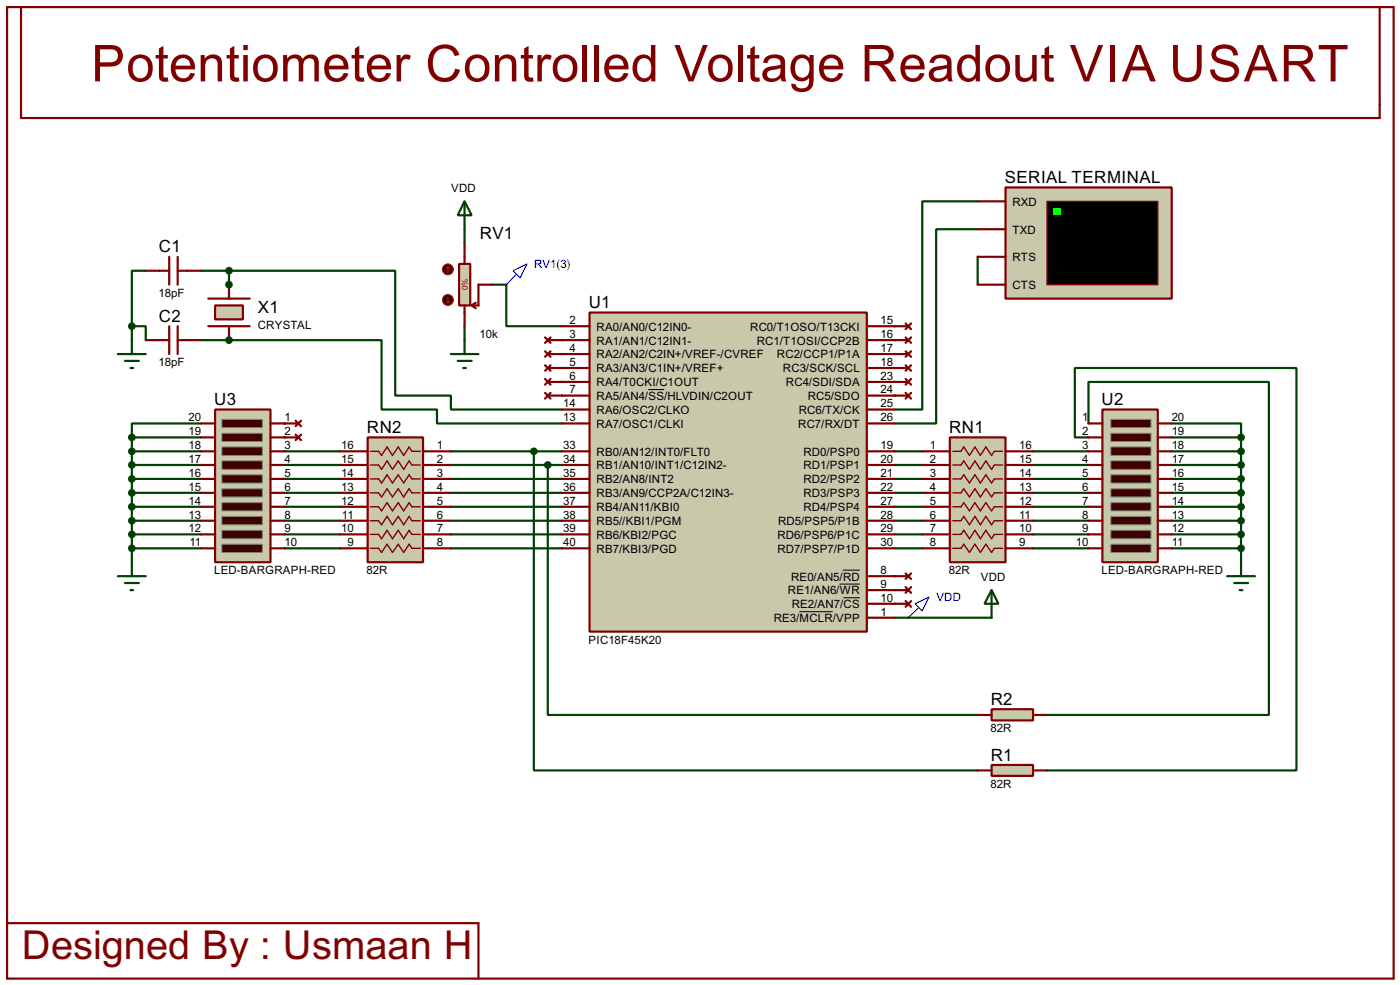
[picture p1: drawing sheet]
<svg xmlns="http://www.w3.org/2000/svg" width="256mm" height="180mm" viewBox="0 0 256 180" stroke-linecap="round" stroke-linejoin="round" font-family="sans-serif">
<g fill="none" stroke="#004000" stroke-width=".4">
<path d="M85.1 42v2.5M85.1 59.7v2.6M90.2 52.1h2.6M179.1 47v5.1M199.4 77.5v-7.6h33.1v61h-40.7M214.7 77.5h12.7v2.6M24.2 80.1v22.8M82.6 82.6h15.2v58.4h81.3M82.6 85.1h17.8v45.8h78.7M189.3 82.6h10.1M189.3 85.1h10.1M189.3 87.7h10.1"/>
<path d="M189.3 90.2h10.1M189.3 92.8h10.1M189.3 95.3h10.1M189.3 97.8h10.1M199.4 80.1h-2.5v-12.7h40.6v73.6h-45.7M214.7 80.1h12.7M214.7 82.6h12.7M214.7 85.1h12.7M214.7 87.7h12.7M214.7 90.2h12.7M214.7 92.8h12.7M214.7 95.3h12.7"/>
<path d="M214.7 97.8h12.7M227.4 80.1v22.8M166.4 113.1h15.3M189.3 100.4h10.1M214.7 100.4h12.7"/>
</g>
<circle cx="42" cy="62.3" r=".2" fill="#004000"/>
<path d="M36.9 62.3h5.1" fill="none" stroke="#004000" stroke-width=".4"/>
<circle cx="42" cy="52.1" r=".2" fill="#004000"/>
<path d="M24.2 59.7h2.5v2.6M24.2 59.7v2.6M26.7 49.6h-2.5v10.1M36.9 49.6h5.1v2.5" fill="none" stroke="#004000" stroke-width=".4"/>
<g fill="#004000">
<circle cx="102.9" cy="69.9" r=".2"/>
<circle cx="102.9" cy="72.4" r=".2"/>
</g>
<path d="M42 49.6h30.4v22.8h10.2v2.6h20.3M42 62.3h27.9v12.7h10.2v2.5h22.8M82.6 87.7h20.3M82.6 90.2h20.3M82.6 92.8h20.3M82.6 95.3h20.3M82.6 97.8h20.3M97.8 82.6h5.1M100.4 85.1h2.5M82.6 100.4h20.3" fill="none" stroke="#004000" stroke-width=".4"/>
<g fill="#004000">
<circle cx="163.9" cy="59.7" r=".2"/>
<circle cx="163.9" cy="67.4" r=".2"/>
<circle cx="163.9" cy="69.9" r=".2"/>
<circle cx="163.9" cy="72.4" r=".2"/>
</g>
<path d="M179.1 36.9h-10.1v38.1h-5.1M179.1 42h-7.6v35.5h-7.6M163.9 82.6h5.1M163.9 85.1h5.1M163.9 87.7h5.1M163.9 90.2h5.1M163.9 92.8h5.1M163.9 95.3h5.1M163.9 97.8h5.1M163.9 100.4h5.1" fill="none" stroke="#004000" stroke-width=".4"/>
<g fill="#004000">
<circle cx="163.9" cy="105.5" r=".2"/>
<circle cx="163.9" cy="108" r=".2"/>
<circle cx="163.9" cy="110.5" r=".2"/>
</g>
<path d="M163.9 113.1h2.5" fill="none" stroke="#004000" stroke-width=".4"/>
<g fill="#004000">
<circle cx="163.9" cy="62.3" r=".2"/>
<circle cx="163.9" cy="64.8" r=".2"/>
</g>
<path d="M92.8 52.1v7.6h10.1" fill="none" stroke="#004000" stroke-width=".4"/>
<g fill="#004000">
<circle cx="102.9" cy="62.3" r=".2"/>
<circle cx="102.9" cy="64.8" r=".2"/>
<circle cx="102.9" cy="67.4" r=".2"/>
<circle cx="52.1" cy="77.5" r=".2"/>
<circle cx="52.1" cy="80.1" r=".2"/>
</g>
<g fill="none" stroke="#004000" stroke-width=".4">
<path d="M85.1 36.9l1.3 2.5h-2.5zM85.1 36.9v5.1M36.9 77.5h-12.7v2.6h12.7M82.6 64.8h5.1M83.9 66.1h2.5M84.9 67.4h.5M85.1 62.3v2.5M24.2 82.6h12.7M24.2 85.1h12.7M24.2 87.7h12.7M24.2 90.2h12.7M24.2 92.8h12.7"/>
<path d="M24.2 95.3h12.7M24.2 97.8h12.7M52.1 82.6h10.2M52.1 85.1h10.2M52.1 87.7h10.2M52.1 90.2h10.2M52.1 92.8h10.2M52.1 95.3h10.2M52.1 97.8h10.2M24.2 100.4h12.7M52.1 100.4h10.2M181.7 108l1.2 2.5h-2.5z"/>
<path d="M181.7 108v5.1"/>
</g>
<path d="M94 49.6l2.6-1.3-1.3 2.6zM94.5 50.3l-1.7 1.8" fill="none" stroke="#0000c0" stroke-width=".2"/>
<path d="M181.7 140h7.6v2h-7.6z" fill="#c8c8aa" stroke="#800000" stroke-width=".4"/>
<path d="M179.1 141h2.6M189.3 141h2.5" fill="none" stroke="#800000" stroke-width=".4"/>
<path d="M181.7 129.8h7.6v2.1h-7.6z" fill="#c8c8aa" stroke="#800000" stroke-width=".4"/>
<path d="M179.1 130.9h2.6M189.3 130.9h2.5" fill="none" stroke="#800000" stroke-width=".4"/>
<path d="M84.1 48.3h2.1v7.6h-2.1z" fill="#c8c8aa" stroke="#800000" stroke-width=".4"/>
<path d="M85.1 44.5v3.8M85.1 55.9v3.8M86.4 55.9l.8 .5M87.2 55.4l-.8 .5M90.2 52.1h-2.5v3.8h-1.3" fill="none" stroke="#800000" stroke-width=".4"/>
<circle cx="82" cy="49.3" r="1" fill="#400000" stroke="#f00" stroke-width=".2"/>
<path d="M82.1 48.8l-.3 .3M82.1 48.8l.3 .3M82.1 48.8v1" fill="none" stroke="#f00" stroke-width=".2"/>
<circle cx="82" cy="54.9" r="1" fill="#400000" stroke="#f00" stroke-width=".2"/>
<path d="M81.8 55.2l.3 .2M82.1 54.4v1M82.4 55.2l-.3 .2" fill="none" stroke="#f00" stroke-width=".2"/>
<path d="M202 75h10.1v27.9h-10.1z" fill="#c8c8aa" stroke="#800000" stroke-width=".4"/>
<g fill="#400000" stroke="#808080" stroke-width=".18">
<path d="M203.5 76.8h7.4v1.5h-7.4z"/>
<path d="M203.5 79.3h7.4v1.5h-7.4z"/>
<path d="M203.5 81.8h7.4v1.6h-7.4z"/>
<path d="M203.5 84.4h7.4v1.5h-7.4z"/>
<path d="M203.5 86.9h7.4v1.5h-7.4z"/>
<path d="M203.5 89.5h7.4v1.5h-7.4z"/>
<path d="M203.5 92h7.4v1.5h-7.4z"/>
<path d="M203.5 94.5h7.4v1.6h-7.4z"/>
<path d="M203.5 97.1h7.4v1.5h-7.4z"/>
<path d="M203.5 99.6h7.4v1.5h-7.4z"/>
</g>
<g fill="none" stroke="#800000" stroke-width=".4">
<path d="M199.4 77.5h2.6M212.1 77.5h2.6M199.4 80.1h2.6M199.4 82.6h2.6M199.4 85.1h2.6M199.4 87.7h2.6M199.4 90.2h2.6M199.4 92.8h2.6M199.4 95.3h2.6M199.4 97.8h2.6M212.1 80.1h2.6M212.1 82.6h2.6"/>
<path d="M212.1 85.1h2.6M212.1 87.7h2.6M212.1 90.2h2.6M212.1 92.8h2.6M212.1 95.3h2.6M212.1 97.8h2.6M199.4 100.4h2.6M212.1 100.4h2.6"/>
</g>
<path d="M224.8 105.5h5.1M226.1 106.7h2.6M227.1 108h.5M227.4 102.9v2.6" fill="none" stroke="#004000" stroke-width=".4"/>
<g fill="#004000" stroke="#004000" stroke-width=".4">
<circle cx="227.3" cy="100.4" r=".5"/>
<circle cx="227.3" cy="80.1" r=".5"/>
<circle cx="227.3" cy="82.6" r=".5"/>
<circle cx="227.3" cy="85.1" r=".5"/>
<circle cx="227.3" cy="87.7" r=".5"/>
<circle cx="227.3" cy="90.2" r=".5"/>
<circle cx="227.3" cy="92.8" r=".5"/>
<circle cx="227.3" cy="95.3" r=".5"/>
<circle cx="227.3" cy="97.8" r=".5"/>
</g>
<path d="M174 80.1h10.2v22.8h-10.2z" fill="#c8c8aa" stroke="#800000" stroke-width=".4"/>
<path d="M174.6 82.6h1.5l.5-.8 1 1.6 1-1.6 1 1.6 1-1.6 1.1 1.6 .5-.8h1.5M174.6 85.1h1.5l.5-.7 1 1.5 1-1.5 1 1.5 1-1.5 1.1 1.5 .5-.8h1.5M174.6 87.7h1.5l.5-.8 1 1.5 1-1.5 1 1.5 1-1.5 1.1 1.5 .5-.7h1.5M174.6 90.2h1.5l.5-.7 1 1.5 1-1.5 1 1.5 1-1.5 1.1 1.5 .5-.8h1.5M174.6 92.8h1.5l.5-.8 1 1.5 1-1.5 1 1.5 1-1.5 1.1 1.5 .5-.7h1.5M174.6 95.3h1.5l.5-.8 1 1.6 1-1.6 1 1.6 1-1.6 1.1 1.6 .5-.8h1.5M174.6 97.8h1.5l.5-.7 1 1.5 1-1.5 1 1.5 1-1.5 1.1 1.5 .5-.8h1.5M174.6 100.4h1.5l.5-.8 1 1.5 1-1.5 1 1.5 1-1.5 1.1 1.5 .5-.7h1.5" fill="none" stroke="#800000" stroke-width=".25"/>
<g fill="none" stroke="#800000" stroke-width=".4">
<path d="M169 82.6h5M169 85.1h5M169 87.7h5M169 90.2h5M169 92.8h5M169 95.3h5M169 97.8h5M184.2 82.6h5.1M184.2 85.1h5.1M184.2 87.7h5.1M184.2 90.2h5.1M184.2 92.8h5.1"/>
<path d="M184.2 95.3h5.1M184.2 97.8h5.1M169 100.4h5M184.2 100.4h5.1"/>
</g>
<path d="M21.6 105.5h5.1M22.9 106.7h2.6M23.9 108h.5M24.2 102.9v2.6" fill="none" stroke="#004000" stroke-width=".4"/>
<g fill="#004000" stroke="#004000" stroke-width=".4">
<circle cx="24.1" cy="100.4" r=".5"/>
<circle cx="24.1" cy="80.1" r=".5"/>
<circle cx="24.1" cy="82.6" r=".5"/>
<circle cx="24.1" cy="85.1" r=".5"/>
<circle cx="24.1" cy="87.7" r=".5"/>
<circle cx="24.1" cy="90.2" r=".5"/>
<circle cx="24.1" cy="92.8" r=".5"/>
<circle cx="24.1" cy="95.3" r=".5"/>
<circle cx="24.1" cy="97.8" r=".5"/>
</g>
<path d="M67.4 80.1h10.1v22.8h-10.1z" fill="#c8c8aa" stroke="#800000" stroke-width=".4"/>
<path d="M67.9 82.6h1.5l.5 .8 1-1.6 1 1.6 1.1-1.6 1 1.6 1-1.6 .5 .8h1.5M67.9 85.1h1.5l.5 .8 1-1.5 1 1.5 1.1-1.5 1 1.5 1-1.5 .5 .7h1.5M67.9 87.7h1.5l.5 .7 1-1.5 1 1.5 1.1-1.5 1 1.5 1-1.5 .5 .8h1.5M67.9 90.2h1.5l.5 .8 1-1.5 1 1.5 1.1-1.5 1 1.5 1-1.5 .5 .7h1.5M67.9 92.8h1.5l.5 .7 1-1.5 1 1.5 1.1-1.5 1 1.5 1-1.5 .5 .8h1.5M67.9 95.3h1.5l.5 .8 1-1.6 1 1.6 1.1-1.6 1 1.6 1-1.6 .5 .8h1.5M67.9 97.8h1.5l.5 .8 1-1.5 1 1.5 1.1-1.5 1 1.5 1-1.5 .5 .7h1.5M67.9 100.4h1.5l.5 .7 1-1.5 1 1.5 1.1-1.5 1 1.5 1-1.5 .5 .8h1.5" fill="none" stroke="#800000" stroke-width=".25"/>
<g fill="none" stroke="#800000" stroke-width=".4">
<path d="M1.3 1.3h254v177.8h-254zM3.9 1.3v20.3h248.9v-20.3M62.3 82.6h5.1M62.3 85.1h5.1M62.3 87.7h5.1M62.3 90.2h5.1M62.3 92.8h5.1M62.3 95.3h5.1M62.3 97.8h5.1M77.5 82.6h5.1M77.5 85.1h5.1M77.5 87.7h5.1"/>
<path d="M77.5 90.2h5.1M77.5 92.8h5.1M77.5 95.3h5.1M77.5 97.8h5.1M62.3 100.4h5.1M77.5 100.4h5.1M1.3 169h86.4v10.1"/>
</g>
<g fill="#004000" stroke="#004000" stroke-width=".4">
<circle cx="97.8" cy="82.6" r=".5"/>
<circle cx="100.3" cy="85.1" r=".5"/>
</g>
<path d="M184.2 34.3h30.5v20.4h-30.5z" fill="#c8c8aa" stroke="#800000" stroke-width=".4"/>
<path d="M191.8 36.9h20.3v15.2h-20.3z" fill="#000" stroke="#800000" stroke-width=".25"/>
<path d="M193.1 38.2h1.3v1.2h-1.3z" fill="#0f0"/>
<path d="M179.1 36.9h5.1M38.2 54.7h7.6M38.2 59.7h7.6M179.1 47h5.1M179.1 42h5.1M179.1 52.1h5.1" fill="none" stroke="#800000" stroke-width=".4"/>
<path d="M167.7 110.5l2.5-1.2-1.2 2.5zM168.2 111.3l-1.8 1.8" fill="none" stroke="#0000c0" stroke-width=".2"/>
<path d="M39.4 55.9h5.1v2.6h-5.1z" fill="#c8c8aa" stroke="#800000" stroke-width=".4"/>
<g fill="none" stroke="#800000" stroke-width=".4">
<path d="M26.7 49.6h4.3M31 47v5.1M31 59.7v5.1M32.6 47v5.1M32.6 59.7v5.1M32.6 49.6h4.3M42 52.1v2.6M42 59.7v2.6M163.9 59.7h2.5M165.9 59.2l1 1.1M166.9 59.2l-1 1.1M26.7 62.3h4.3"/>
<path d="M32.6 62.3h4.3M99.9 61.8l1 1M99.9 64.3l1 1M99.9 66.9l1 1M99.9 69.4l1 1M99.9 71.9l1 1.1M100.4 62.3h2.5M100.4 64.8h2.5M100.4 67.4h2.5M100.4 69.9h2.5M100.4 72.4h2.5M100.9 61.8l-1 1"/>
<path d="M100.9 64.3l-1 1M100.9 66.9l-1 1M100.9 69.4l-1 1M100.9 71.9l-1 1.1M163.9 62.3h2.5M163.9 64.8h2.5M163.9 67.4h2.5M163.9 69.9h2.5M163.9 72.4h2.5M165.9 61.8l1 1M165.9 64.3l1 1M165.9 66.9l1 1"/>
<path d="M165.9 69.4l1 1M165.9 71.9l1 1.1M166.9 61.8l-1 1M166.9 64.3l-1 1M166.9 66.9l-1 1M166.9 69.4l-1 1M166.9 71.9l-1 1.1M163.9 105.5h2.5M163.9 108h2.5M163.9 110.5h2.5M165.9 105l1 1M165.9 107.5l1 1"/>
<path d="M165.9 110l1 1.1M166.9 105l-1 1M166.9 107.5l-1 1M166.9 110l-1 1.1"/>
</g>
<g fill="#004000" stroke="#004000" stroke-width=".4">
<circle cx="41.9" cy="62.3" r=".5"/>
<circle cx="41.9" cy="52.1" r=".5"/>
<circle cx="24.1" cy="59.7" r=".5"/>
<circle cx="41.9" cy="49.6" r=".5"/>
</g>
<path d="M21.6 64.8h5.1M22.9 66.1h2.6M23.9 67.4h.5M24.2 62.3v2.5" fill="none" stroke="#004000" stroke-width=".4"/>
<path d="M108 57.2h50.8v58.4h-50.8z" fill="#c8c8aa" stroke="#800000" stroke-width=".4"/>
<g fill="none" stroke="#800000" stroke-width=".4">
<path d="M102.9 59.7h5.1M158.8 59.7h5.1M52.1 77.5h2.6M54.2 79.6l1 1M54.2 77l1 1M55.2 79.6l-1 1M55.2 77l-1 1M102.9 69.9h5.1M102.9 72.4h5.1M102.9 75h5.1M102.9 77.5h5.1M102.9 67.4h5.1"/>
<path d="M102.9 62.3h5.1M102.9 64.8h5.1M158.8 69.9h5.1M158.8 72.4h5.1M158.8 75h5.1M158.8 77.5h5.1M158.8 67.4h5.1M158.8 62.3h5.1M158.8 64.8h5.1M52.1 80.1h2.6M102.9 82.6h5.1M102.9 85.1h5.1"/>
<path d="M102.9 87.7h5.1M102.9 90.2h5.1M102.9 92.8h5.1M102.9 95.3h5.1M102.9 97.8h5.1M158.8 82.6h5.1M158.8 85.1h5.1M158.8 87.7h5.1M158.8 90.2h5.1M158.8 92.8h5.1M158.8 95.3h5.1M158.8 97.8h5.1"/>
<path d="M102.9 100.4h5.1M158.8 100.4h5.1M158.8 105.5h5.1M158.8 108h5.1M158.8 110.5h5.1M158.8 113.1h5.1"/>
</g>
<path d="M118.8 71.3h2.9M146.5 112h6.1M153.8 106.9h3.7M154.4 104.4h3.1M154.5 109.4h3" fill="none" stroke="#000" stroke-width=".18"/>
<path d="M39.4 75h10.2v27.9h-10.2z" fill="#c8c8aa" stroke="#800000" stroke-width=".4"/>
<g fill="#400000" stroke="#808080" stroke-width=".18">
<path d="M40.7 76.8h7.4v1.5h-7.4z"/>
<path d="M40.7 79.3h7.4v1.5h-7.4z"/>
<path d="M40.7 81.8h7.4v1.6h-7.4z"/>
<path d="M40.7 84.4h7.4v1.5h-7.4z"/>
<path d="M40.7 86.9h7.4v1.5h-7.4z"/>
<path d="M40.7 89.5h7.4v1.5h-7.4z"/>
<path d="M40.7 92h7.4v1.5h-7.4z"/>
<path d="M40.7 94.5h7.4v1.6h-7.4z"/>
<path d="M40.7 97.1h7.4v1.5h-7.4z"/>
<path d="M40.7 99.6h7.4v1.5h-7.4z"/>
</g>
<g fill="none" stroke="#800000" stroke-width=".4">
<path d="M36.9 77.5h2.5M49.6 77.5h2.5M36.9 80.1h2.5M36.9 82.6h2.5M36.9 85.1h2.5M36.9 87.7h2.5M36.9 90.2h2.5M36.9 92.8h2.5M36.9 95.3h2.5M36.9 97.8h2.5M49.6 80.1h2.5M49.6 82.6h2.5"/>
<path d="M49.6 85.1h2.5M49.6 87.7h2.5M49.6 90.2h2.5M49.6 92.8h2.5M49.6 95.3h2.5M49.6 97.8h2.5M36.9 100.4h2.5M49.6 100.4h2.5"/>
</g>
<text font-size="10.4" fill="#800000" x="16.7" y="14.9">Potentiometer Controlled Voltage Readout VIA USART</text>
<text font-size="8.2" fill="#800000" x="4" y="175.6">Designed By : Usmaan H</text>
<g font-size="3.5">
<text x="184.1" y="33.5">SERIAL TERMINAL</text>
<text x="29.1" y="46.2">C1</text>
<text x="87.9" y="43.7">RV1</text>
<text x="29.1" y="58.9">C2</text>
<text x="47.3" y="57.4">X1</text>
<text x="107.9" y="56.4">U1</text>
<text x="39.3" y="74.1">U3</text>
<text x="201.8" y="74.1">U2</text>
<text x="67.2" y="79.3">RN2</text>
<text x="173.9" y="79.3">RN1</text>
<text x="181.5" y="129">R2</text>
<text x="181.5" y="139.2">R1</text>
</g>
<g font-size="2.4">
<text x="82.6" y="35.1">VDD</text>
<text x="185.5" y="37.7">RXD</text>
<text x="185.5" y="47.8">RTS</text>
<text x="185.5" y="42.7">TXD</text>
<text x="185.5" y="52.9">CTS</text>
<text x="29.1" y="54.3">18pF</text>
<text x="104.3" y="59.3">2</text>
<text x="161.3" y="59.3">15</text>
<text x="47.2" y="60.3">CRYSTAL</text>
<text x="87.9" y="61.9">10k</text>
<text x="104.3" y="61.9">3</text>
<text x="104.3" y="64.4">4</text>
<text x="109.3" y="60.5">RA0/AN0/C12IN0-</text>
<text x="109.3" y="63.1">RA1/AN1/C12IN1-</text>
<text x="109.3" y="65.6">RA2/AN2/C2IN+/VREF-/CVREF</text>
<text x="137.4" y="60.5">RC0/T1OSO/T13CKI</text>
<text x="138.6" y="63.1">RC1/T1OSI/CCP2B</text>
<text x="142.3" y="65.6">RC2/CCP1/P1A</text>
<text x="161.3" y="61.9">16</text>
<text x="161.3" y="64.4">17</text>
<text x="29.1" y="67">18pF</text>
<text x="104.3" y="69.5">6</text>
<text x="104.3" y="72">7</text>
<text x="104.3" y="67">5</text>
<text x="109.3" y="70.7">RA4/T0CKI/C1OUT</text>
<text x="109.3" y="68.1">RA3/AN3/C1IN+/VREF+</text>
<text x="143.4" y="68.1">RC3/SCK/SCL</text>
<text x="144" y="70.7">RC4/SDI/SDA</text>
<text x="161.3" y="67">18</text>
<text x="161.3" y="69.5">23</text>
<text x="161.3" y="72">24</text>
<text x="34.6" y="77.1">20</text>
<text x="52.1" y="77.1">1</text>
<text x="103.2" y="74.6">14</text>
<text x="103.2" y="77.1">13</text>
<text x="109.3" y="73.2">RA5/AN4/SS/HLVDIN/C2OUT</text>
<text x="109.3" y="75.8">RA6/OSC2/CLKO</text>
<text x="146.3" y="75.8">RC6/TX/CK</text>
<text x="148" y="73.2">RC5/SDO</text>
<text x="161.3" y="74.6">25</text>
<text x="161.3" y="77.1">26</text>
<text x="198.3" y="77.1">1</text>
<text x="214.7" y="77.1">20</text>
<text x="34.6" y="79.7">19</text>
<text x="34.6" y="82.2">18</text>
<text x="52.1" y="79.7">2</text>
<text x="52.1" y="82.2">3</text>
<text x="62.5" y="82.2">16</text>
<text x="80.1" y="82.2">1</text>
<text x="103.2" y="82.2">33</text>
<text x="109.3" y="78.3">RA7/OSC1/CLKI</text>
<text x="109.3" y="83.4">RB0/AN12/INT0/FLT0</text>
<text x="146.2" y="78.3">RC7/RX/DT</text>
<text x="147.2" y="83.4">RD0/PSP0</text>
<text x="161.3" y="82.2">19</text>
<text x="170.4" y="82.2">1</text>
<text x="186.7" y="82.2">16</text>
<text x="198.3" y="79.7">2</text>
<text x="198.3" y="82.2">3</text>
<text x="214.7" y="79.7">19</text>
<text x="214.7" y="82.2">18</text>
<text x="34.6" y="84.7">17</text>
<text x="34.6" y="87.3">16</text>
<text x="34.6" y="89.8">15</text>
<text x="52.1" y="84.7">4</text>
<text x="52.1" y="87.3">5</text>
<text x="52.1" y="89.8">6</text>
<text x="62.5" y="84.7">15</text>
<text x="62.5" y="87.3">14</text>
<text x="62.5" y="89.8">13</text>
<text x="80.1" y="84.7">2</text>
<text x="80.1" y="87.3">3</text>
<text x="80.1" y="89.8">4</text>
<text x="103.2" y="84.7">34</text>
<text x="103.2" y="87.3">35</text>
<text x="103.2" y="89.8">36</text>
<text x="109.3" y="85.9">RB1/AN10/INT1/C12IN2-</text>
<text x="109.3" y="88.5">RB2/AN8/INT2</text>
<text x="147.2" y="85.9">RD1/PSP1</text>
<text x="147.2" y="88.5">RD2/PSP2</text>
<text x="161.3" y="84.7">20</text>
<text x="161.3" y="87.3">21</text>
<text x="161.3" y="89.8">22</text>
<text x="170.4" y="84.7">2</text>
<text x="170.4" y="87.3">3</text>
<text x="170.4" y="89.8">4</text>
<text x="186.7" y="84.7">15</text>
<text x="186.7" y="87.3">14</text>
<text x="186.7" y="89.8">13</text>
<text x="198.3" y="84.7">4</text>
<text x="198.3" y="87.3">5</text>
<text x="198.3" y="89.8">6</text>
<text x="214.7" y="84.7">17</text>
<text x="214.7" y="87.3">16</text>
<text x="214.7" y="89.8">15</text>
<text x="34.6" y="92.4">14</text>
<text x="34.6" y="94.9">13</text>
<text x="52.1" y="92.4">7</text>
<text x="52.1" y="94.9">8</text>
<text x="62.5" y="92.4">12</text>
<text x="62.7" y="94.9">11</text>
<text x="80.1" y="92.4">5</text>
<text x="80.1" y="94.9">6</text>
<text x="103.2" y="92.4">37</text>
<text x="103.2" y="94.9">38</text>
<text x="109.3" y="91">RB3/AN9/CCP2A/C12IN3-</text>
<text x="109.3" y="93.6">RB4/AN11/KBI0</text>
<text x="147.2" y="91">RD3/PSP3</text>
<text x="147.2" y="93.6">RD4/PSP4</text>
<text x="161.3" y="92.4">27</text>
<text x="161.3" y="94.9">28</text>
<text x="170.4" y="92.4">5</text>
<text x="170.4" y="94.9">6</text>
<text x="186.7" y="92.4">12</text>
<text x="186.7" y="94.9">11</text>
<text x="198.3" y="92.4">7</text>
<text x="198.3" y="94.9">8</text>
<text x="214.7" y="92.4">14</text>
<text x="214.7" y="94.9">13</text>
<text x="34.6" y="97.4">12</text>
<text x="34.7" y="100">11</text>
<text x="52.1" y="97.4">9</text>
<text x="52.1" y="100">10</text>
<text x="62.5" y="97.4">10</text>
<text x="63.7" y="100">9</text>
<text x="80.1" y="97.4">7</text>
<text x="80.1" y="100">8</text>
<text x="103.2" y="97.4">39</text>
<text x="103.2" y="100">40</text>
<text x="109.3" y="96.1">RB5//KBI1/PGM</text>
<text x="109.3" y="98.6">RB6/KBI2/PGC</text>
<text x="109.3" y="101.2">RB7/KBI3/PGD</text>
<text x="142.4" y="98.6">RD6/PSP6/P1C</text>
<text x="142.4" y="101.2">RD7/PSP7/P1D</text>
<text x="142.5" y="96.1">RD5/PSP5/P1B</text>
<text x="161.3" y="97.4">29</text>
<text x="161.3" y="100">30</text>
<text x="170.4" y="97.4">7</text>
<text x="170.4" y="100">8</text>
<text x="186.7" y="97.4">10</text>
<text x="186.7" y="100">9</text>
<text x="197.1" y="100">10</text>
<text x="198.3" y="97.4">9</text>
<text x="214.7" y="97.4">12</text>
<text x="214.7" y="100">11</text>
<text x="39.2" y="105.1">LED-BARGRAPH-RED</text>
<text x="67.2" y="105.1">82R</text>
<text x="144.9" y="106.3">RE0/AN5/RD</text>
<text x="161.3" y="105.1">8</text>
<text x="161.3" y="107.6">9</text>
<text x="173.8" y="105.1">82R</text>
<text x="179.7" y="106.3">VDD</text>
<text x="201.8" y="105.1">LED-BARGRAPH-RED</text>
<text x="141.7" y="113.9">RE3/MCLR/VPP</text>
<text x="144.3" y="108.8">RE1/AN6/WR</text>
<text x="145" y="111.3">RE2/AN7/CS</text>
<text x="161.3" y="110.1">10</text>
<text x="161.3" y="112.7">1</text>
<text x="107.8" y="117.8">PIC18F45K20</text>
<text x="181.5" y="134.1">82R</text>
<text x="181.5" y="144.2">82R</text>
</g>
<g font-size="2.4" fill="#0000c0">
<text x="97.8" y="49.1">RV1(3)</text>
<text x="171.5" y="110.1">VDD</text>
</g>
<text font-size="1.7" fill="#c00000" x="85.7" y="53.2" transform="rotate(-90 85.7 53.2)">0%</text>
</svg>
